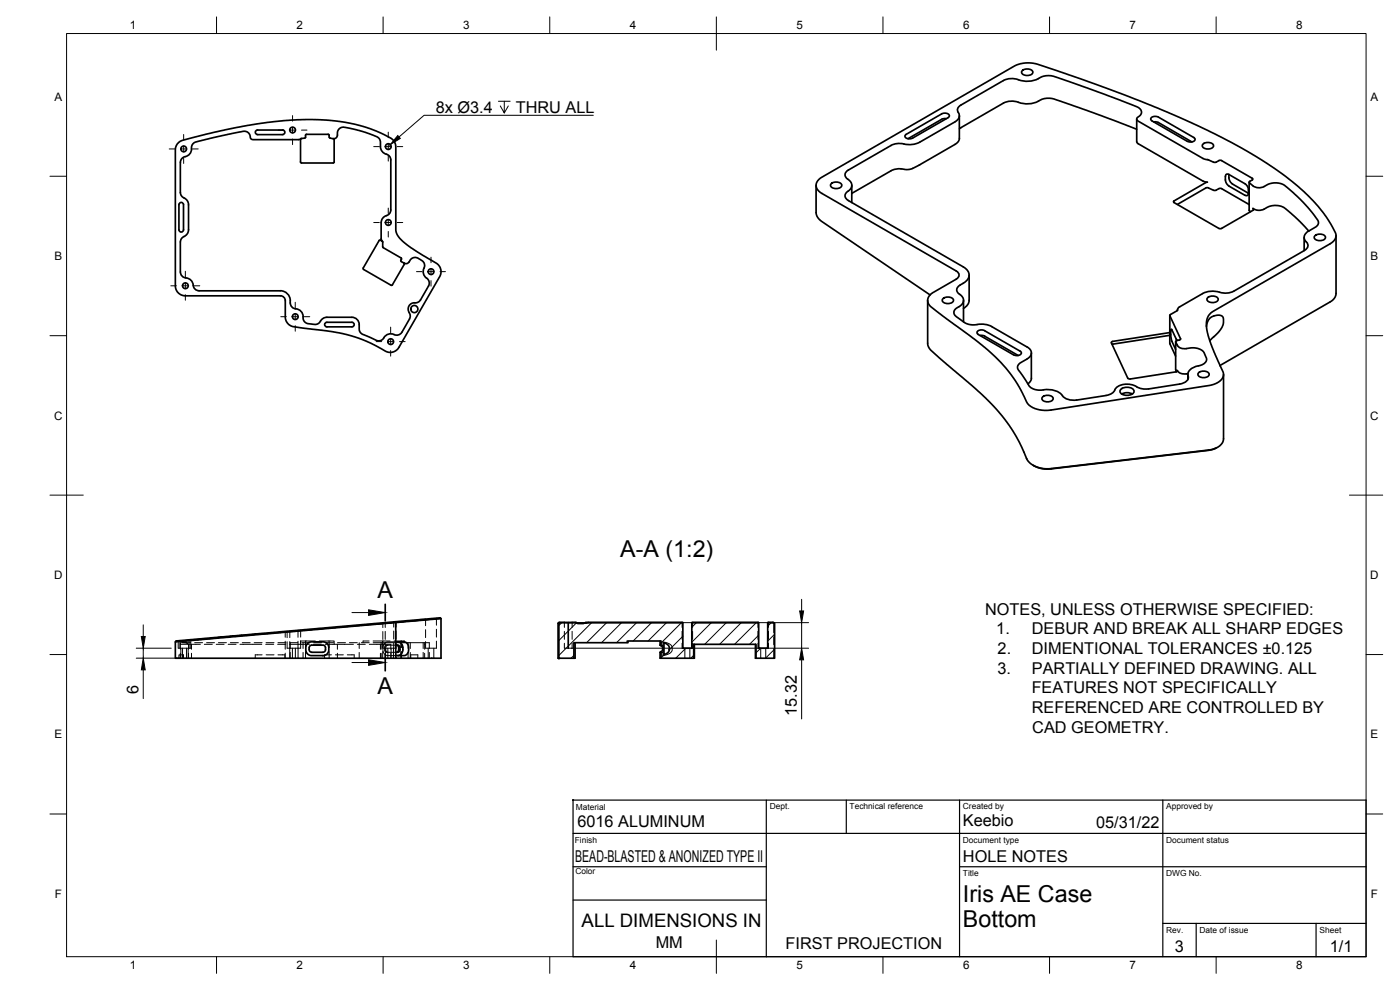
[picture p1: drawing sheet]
<svg xmlns="http://www.w3.org/2000/svg" width="420mm" height="297mm" viewBox="0 0 420 297" stroke-linecap="round" stroke-linejoin="round" font-family="sans-serif">
<!-- layer: Visible -->
<g fill="none" stroke="#000" stroke-width=".51">
<path d="M76.8 39.2l.5-.2h7.5a.7 .7 0 0 1 .7 .7 .7 .7 0 0 1-.7 .7h-7.5l-.6-.4zM282.6 34.2l-10.9 6.4a1.06 1.06 0 0 0 1.4 1.1l.8-.3 10.6-6.1M282.6 34.2l1.2-.3a.93 .93 0 0 1 1 1.1l-.3 .3M284 35.6l-1.4 .2-10.1 5.8M286.6 36.5l-10.6 6.2a8.1 8.1 0 0 1-5.9 .3l-2.2 .4-13.3 7.6a1.51 1.51 0 0 0-1 1.4 1.51 1.51 0 0 0 .9 1.4 1.96 1.96 0 0 1 1.1 1.8 1.96 1.96 0 0 1-1.1 1.8 1.51 1.51 0 0 0-.9 1.4 1.51 1.51 0 0 0 1 1.4l34.5 19.9a2.58 2.58 0 0 1 1.7 2.4 2.58 2.58 0 0 1-1.7 2.5l-1 .5M287.9 34.7v6.8M288.4 31.5a1.64 1.64 0 0 0-.6 2.7 1.9 1.9 0 0 1-1.2 2.3M288.4 38.3l-.5 .3M301.1 24.2l-12.7 7.3M301.1 31l-12.7 7.3M301.1 30.9a6 6 0 0 1 5.3 0 9.5 9.5 0 0 0 6.5-1.2l1.3-.2 2 .2 12.4 4.3 12.5 4.8M306.8 21.2a2.22 2.22 0 0 1 3.2 .3 1.9 1.9 0 0 1-3.2 .6l-.2-.6z"/>
<path d="M311.6 23.6l2.2-.9 2.3 .1 12.5 4.4 12.6 4.8 1 .7 .4 .8-.2 .8-1.2 1.2 .3 .8 19.5 11.2M311.6 23.6a8.8 8.8 0 0 1-7.3 0l-2 .1-1.2 .5M341.1 35.7v6.9l.3 .4 19.6 11.3M345.4 35.4l1.1-.5 1.2 .2 10.9 6.4a1.06 1.06 0 0 1-1.5 1.1l-.8-.2-10.6-6.1-.3-.3zM346.3 36.6l1.4 .2 10 5.8M53.3 43.1l1.5-1 7.2-1.9 8.9-1.9 9.2-1.5 8.9-.9h6.5l7.3 .7 5.8 1.2 5.7 2.1 3.3 1.8 .8 .8 .3 .9 .1 25.7 .3 1.1 .9 1.3 2.1 2 3.2 2.1 5.9 3.6a2.98 2.98 0 0 1 .8 3.8l-12.4 21.4a2.98 2.98 0 0 1-4 .9l-5.7-3-5.7-1.9-4.5-.9-9.6-1.2-2.9-.5-1-1-.5-1.1-.2-5.9a1.49 1.49 0 0 0-1.4-1.1h-28.6a3 3 0 0 1-2.9-2.9v-40.9l.3-1.1zM54.1 48.7v9.1M54.1 57.8l.2 .8 .9 .8a2.19 2.19 0 0 1 1.4 2v7.5a2.92 2.92 0 0 1-2 2.6l-.5 1.1M57.5 44.7a2.53 2.53 0 0 1-2.4 2.4 1.77 1.77 0 0 0-1 1.6M90.3 41.6l-.7 .3h-13.9a1.45 1.45 0 0 1-.8-1.5l-.8-.8a3.5 3.5 0 0 0-2.8 .1l-12.8 3-.8 .8-.2 1.2M90.5 41.5l-.2 .1M91.4 41.5l-1 .1"/>
<path d="M91.7 41.2v-.8l.3-.1h6.5l.3 .1 .1 1 1.3 .3 .1 7.1-10 .1-.1-.3 .1-7M91.7 41.1l-.3 .3M100 41.6a1.42 1.42 0 0 0 1.3-1.9l.3-.9 .5-.4a3.2 3.2 0 0 1 2.9 .1l4.7 1.2 3.4 1.3 .7 .6 .4 1a2.97 2.97 0 0 0 2.2 3.8 1.77 1.77 0 0 1 .9 1.6v15a2 2 0 0 1-1.8 1.9l-.9 1-.2 .9v4.8l.4 .8M244.9 55.6v8.3l.3 1 .8 1.1 33.1 22.5M245.6 54l1.1-.8 57.8-33.4 2.4-.8 2.7-.1 1.8 .4 14.1 4.8 20.1 7.6 14.3 6.2 12.9 6.6 9.9 6.2 4.9 3.6 3.8 3.3 3.3 3.3 2.7 3.3 2 3 1.6 3.3-.4 1.4-1.2 1.2-35.3 20.3-1.2 1.1-.5 .8-.3 1.3 .3 3.3 1.5 4.7 3.3 7.4-.1 1-.3 .6-1.2 1.1-2.5 .9-47.9 7.5h-1.8l-2-.3-1.5-.5-1-.7-.8-1-1.7-3.5-1.8-3.1-2.4-3.1-2.4-2.7-6.4-5.7-10.4-7.6-4.2-3.5-.4-.9v-.7l.4-1 .6-.6 8.1-4.8a1.22 1.22 0 0 0-.5-2.1l-40.6-23.4-1.1-1.1-.4-.9 .1-1zM249.4 55.2a2.22 2.22 0 0 1 3.2 .3 1.9 1.9 0 0 1-3.2 .5l-.1-.5zM255.6 55.6v5.2M286.6 43.3l-12.1 7-1.5 .5-1.2 .1a6.9 6.9 0 0 0-4.4 .3l-11.8 6.8M287.9 41.5l-.4 1.2-.9 .6M361 43.3a2.22 2.22 0 0 1 3.2 .3 1.9 1.9 0 0 1-3.2 .6l-.2-.6zM361 47.5l3.5 1.2 1.6-.6 .5 .1 9.2 5.3 .2 .3-1.1 .8 .1 .3a3.5 3.5 0 0 0 3 1.4l4.1-1.4h1.6l1.3 .4 5.3 4.6 4 4.5a3.7 3.7 0 0 1 1.4 2.4l-.1 .6-.6 .6-2.2 1.3M361 54.3l1.4 .4-.5 .1-9.6 5.5"/>
<path d="M362.7 56.4l1.8 .8 1.6-.7 .5 .1 8.3 4.8M362.7 56.4h-.8l-8.6 4.9M367.7 53v1M367.8 54l.2 .8 .5 .7 5.1 3.1a.66 .66 0 0 0 .8 0 .66 .66 0 0 0 .3-.6M368.8 52.4l.1 1.4 .6 1.1 5.2 3.1M368.8 52.4l4.8 2.7 .6 .6a2.96 2.96 0 0 1 .5 2.3M368.8 52.4l-.6-.2-.4 .8M374.9 54.7v8.4l.4 .4M53.9 60.9l.8-.1 .4 .6v7.5a.69 .69 0 0 1-.7 .7 .69 .69 0 0 1-.7-.7v-7.5zM54.1 72.6v9M114.2 72.1l.6 .3M114.2 72.1l-.4 .1-4.8 8.4 .1 .2 8.3 4.8 .4-.1"/>
<path d="M114.8 72.4l.2 1.9 5.4 3.1M120.3 78.1l.1 .4 .8 .4M120.4 77.4l.1 .2-.2 .5M121.2 78.9h.1M121.2 78.9a1.47 1.47 0 0 0 2.1-1.1l1.1-.6 1 .3 1.8 1.2 .2 .7-.1 .8a2.54 2.54 0 0 0 1.1 3.6l.4 .7v.9l-2.6 4.6M121.2 78.9l.1 .4-3.5 6.2M352.3 60.3l-.1 .1 .1 .4 13.8 7.8 .5-.1 9.5-5.4M376 62.5l.1 .1M376 62.5a3.5 3.5 0 0 0 4.3-.3l1.5-.5 1.3-.1 1.4 .3 .9 .4 4.1 3.6 3.3 3.4M376.2 62.6l-.1 .5M391.4 71.2v4M392.8 69.3a2.08 2.08 0 0 0-1.4 1.7 2.08 2.08 0 0 0 1 2 1.47 1.47 0 0 1-.9 2.1l-21.2 12.3a6.2 6.2 0 0 1-5 .1l-1.6-.1-2.2 .4-7.7 4.4-.4 .8"/>
<path d="M394.6 70.8a2.22 2.22 0 0 1 3.2 .3 1.9 1.9 0 0 1-3.2 .6l-.2-.6zM401 70.7v17.5l-.7 1.5-1.1 .9-33 19.1M54.1 81.6l.3 .9 .9 .8a2.64 2.64 0 0 1 2.8 2.7l.4 .8 1.2 .5 24.4-.1a3.1 3.1 0 0 1 3 3.7l.5 1.2 1.2 .6a2.36 2.36 0 0 1 2.2 2.3M91 95l.2 1.4 1 .7 2.5 .3 .8-.3 .6-.6a2.39 2.39 0 0 1 2-1.3h7.5M105.6 96.7h-7.5a.69 .69 0 0 0-.7 .7 .69 .69 0 0 0 .7 .7h7.5M105.6 96.7a.69 .69 0 0 1 .7 .7 .69 .69 0 0 1-.7 .7M126.2 90l-.9 .8a2.41 2.41 0 0 0-2.7 1.4l-.1 .8 .6 1.5-.2 1.2-2.6 4.3-.7 .5h-.9a2.67 2.67 0 0 0-3.8 1.2l-.9 .5h-1l-4.4-2-.6-.7-.2-.7a2.75 2.75 0 0 0-2.2-3.6M278.4 90.1v13.1l.6 1.4 15.2 13.3 4.8 4.9 2.7 3.2 2.3 3.3 2 3.6 2.1 4.7M282.9 89.7a2.22 2.22 0 0 1 3.3 .3 1.9 1.9 0 0 1-3.3 .5l-.1-.5zM288.2 85.5a1.5 1.5 0 0 0-1.1 1.4 1.5 1.5 0 0 0 .9 1.4 2 2 0 0 1 1.2 2 2 2 0 0 1-1.4 1.7l-.8 .5a1.45 1.45 0 0 0 0 2.5l2.8 2 1.6 .4h1.4a7.2 7.2 0 0 1 4.9 .6l10.6 6.1M289.2 90.1v6.5M290.9 82.5l-.1 8.1-.7 1.2-.9 .7"/>
<path d="M295.5 99.2l10.9 6.4a1.06 1.06 0 0 1-1.4 1.1l-.8-.2M295.5 99.2l-1.1-.2a.93 .93 0 0 0-1.1 1.1l.3 .2M351.1 94.6v8.5M351.1 99.8l-17.1 2.6-.5 .5M351.1 94.7l3.2 6.9M351.2 94.4l-.1 .3M353.4 92.9v.2M353.4 93l-2.2 1.4M362.1 98l.3-1.4 .9-1.3a3.6 3.6 0 0 1 3.6-.3 4.5 4.5 0 0 1-1.8 5.2l-2 2M362.4 89.4a2.22 2.22 0 0 1 3.2 .3 1.9 1.9 0 0 1-3.2 .5l-.2-.5zM293.6 100.4l10.6 6.1M294.1 100.7l1.4 .1 10.1 5.9"/>
<path d="M308.3 107.7l-2.3 1.3-.6 1.2a2.79 2.79 0 0 0 1.1 1.9l1 1.5a6.8 6.8 0 0 0 2 2.8l1.2 .5 1.5 .2a7.3 7.3 0 0 1 7.4 2.4l1.3 .4 1.4 .2 9.7-1.4M308.3 104.1a1.89 1.89 0 0 1 1.2 1.8 1.89 1.89 0 0 1-1.2 1.8M309.5 105.9v7.6M309.5 113.5l-.3 1-.7 .6M312.9 119.1a2.22 2.22 0 0 1 3.2 .3 1.9 1.9 0 0 1-3.2 .6l-.2-.6zM333.5 102.9l5 10.6 .7 .2M336.3 116.9a2.82 2.82 0 0 1 4 .3 1.9 1.9 0 0 1-2.6 1.4 1.21 1.21 0 0 1-1.2-.4 1.21 1.21 0 0 1-.2-1.3zM336.6 118.2a3.3 3.3 0 0 1 3.2 0M344.7 116.7a6.4 6.4 0 0 1-4.5-1.1 5.2 5.2 0 0 0-5.5 1l-.3 .8-.7 .6-1.7 .6M351.1 100.6l-17.3 2.7M351.1 103.1l1.7 3.8M352.8 102.5v8.4l.3 .6"/>
<path d="M352.9 111.6l-13.7 2.1M352.9 111.6l.5-.4a2.66 2.66 0 0 0 3.1 .9M353 101.7l.2 .4M353.2 102.2l-1.6-3.4a5.8 5.8 0 0 0 .1 3.7l1.1 2.3M353.9 102.1l-1 .3 .4 1.2a2.41 2.41 0 0 0 2.8 1l2.2-.2 1.3 .2 1.2 .6 .7 1.1a1.87 1.87 0 0 1 .3 2.4l-1.6 1a4.7 4.7 0 0 0-3.6 2.2l-.1 .5a1.93 1.93 0 0 1-1.7 2.7l-.8 .1M354 115.2l-9.3 1.5M354.3 101.6l-.4 .4M356.5 112.3v1.6M359.7 111.9a2.22 2.22 0 0 1 3.2 .3 1.9 1.9 0 0 1-3.2 .6l-.2-.6zM367.2 112.3v19.5l-.7 1.6-1.6 1.1-2.1 .5-47.9 5.7-2-.1-2.2-.7-1.6-1-1-1.3M308.1 137.6h.1M365 134.4l-2.4 .7-47.6 5.6-2.5-.1-2.5-1"/>
<path d="M52.6 192.6v4.9h66.2M92.2 193.2l.4-.4a11.4 11.4 0 0 1 4.8-.1l.9 .6 .4 .9-.1 1.4-.8 .9a11.7 11.7 0 0 1-4.8 .1l-.9-.6-.3-.9v-.9zM93.5 195.7h3.4M93.5 195.7a1.09 1.09 0 0 1-.8-1.1 1.09 1.09 0 0 1 .8-1h3.4a1.1 1.1 0 0 1 .8 1 1.1 1.1 0 0 1-.8 1.1M117.2 186.9h.1M118.5 186.5l.3 .3-1.6 .1M118.8 193.6h.6a1.16 1.16 0 0 1 .7 1 1.16 1.16 0 0 1-.7 1.1M118.8 192.7l2.8-.1 .7 .7 .3 1-.1 1.3-.7 1h-3M118.8 195.7h.6M119 193.6a1.16 1.16 0 0 1 .7 1 1.16 1.16 0 0 1-.7 1.1M119.4 192.6a2.2 2.2 0 0 1 1.6 1.7 2.2 2.2 0 0 1-.8 2.1l-.8 .3M130.9 185.7h.1"/>
<path d="M130.9 185.7l-12.1 1.1v10.7h13.6v-11.9l-.3-.2-79.1 6.9-.4 .3 64.6-5.7M132.4 185.6l-1.5 .1M167.5 187l.2 .1M167.7 187.1h.1M167.8 186.8h.2M170.5 186.8h-2.5l-.3 .3v10.4h4.5v-4.7h16.3v-.5h9.9v1.5l.5 .5-.1 .9-.4 .3v2h9.8v-4.2h18.7v4.2h5.6v-10.4l-.3-.3h-1.8v7.7h-2.7v-7.7h-20.1v7.7h-2.7v-7.7h-29.2l-.5 .3-4.7-.3v7.7M172.6 192.8v4.7h-.4M173 186.8h-5.2l-.3 .2v10.5h.2M173.3 187h1.9M175.7 186.8h29.2M198.1 192.3v1.3l.3 .2M198.1 195.7v1.8h.3"/>
<path d="M198.4 195.5l-.2 .2M199.3 192.9a1.8 1.8 0 0 1 1.6 1.7 1.8 1.8 0 0 1-1.6 1.8zM207.6 186.8h20.1M208.4 193.3v4.2h-.2M226.7 193.3v4.2h.2M230.4 186.8h1.8"/>
<circle cx="87.8" cy="39" r=".86"/>
<circle cx="55.1" cy="44.7" r=".86"/>
<circle cx="116.5" cy="44" r=".86"/>
<circle cx="116.5" cy="66.8" r=".86"/>
<circle cx="55.6" cy="85.7" r=".86"/>
<circle cx="88.6" cy="95" r=".86"/>
<circle cx="124.3" cy="92.7" r="1.07"/>
<circle cx="129.4" cy="81.5" r=".86"/>
<circle cx="117.3" cy="102.5" r=".86"/>
</g>
<!-- layer: Hidden -->
<g fill="none" stroke="#000" stroke-width=".3">
<path d="M53.5 192.3v2.2h3.2M53.7 197.5v-1h1.4v1M54 192.2v2.3M54.1 193.3h6M54.1 193.3v1.5M54.1 196v1.5M54.3 194.5v3M54.8 194.5v3M54.8 192.8h-.7v.5M56 194.5v3M56.1 192l.3 .2M56.4 192.2l-1.5 .2"/>
<path d="M56.5 194.5v3M56.6 196v1.5M56.7 192v2.5M57.2 192.8h-2.4l1.2 .1 .6 .4v1.5M57.3 191.9v2.6h-.6M57.5 193.3v1.5M57.5 196v1.5M58.4 192.8h2.4M59.1 191.8l.3 .2M59.4 192h.1M59.6 191.7l-.2 .3-3 .2M61.3 191.6l.3 .2"/>
<path d="M61.3 193.3h2.4M62 192.8h2.4M63.5 191.4h.1M63.8 191.4h.1M63.9 191.4h.1M64 191.4h.1M64.9 193.3h2.4M65.3 191.2v.1M65.6 192.8h2.3M65.6 191.2h.1M65.7 191.4l-6.3 .6M65.7 191.2h.1"/>
<path d="M66 191.2h.1M66.2 191.1v.1M66.4 191.2h.1M66.4 191.1v.1M66.5 191.1v.1M67.2 191.1h.1M67.6 191v.1M68.3 191h.1M68.4 191l-4.9 .4M68.4 191h.1M68.5 193.3h2.3M68.5 190.9v.1"/>
<path d="M68.7 190.9v.1M69 190.9v.1M69.1 192.8h2.4M69.2 190.9h.1M69.2 191.1l-2.4 .2M69.3 190.9h.1M69.8 190.8v.1M70 190.8v.1M70.2 190.8h.1M70.3 190.8h.1M70.4 190.8h.1M70.6 190.8h.1"/>
<path d="M70.8 190.7v.1M70.9 190.7v.1M71 190.7v.1M71.3 190.7l-2.9 .3M71.4 190.7h.1M71.5 190.7h.1M71.8 190.7h.1M71.9 190.6v.1M71.9 190.7h.1M72 190.6l-.1 .1M72 193.3h6.6M72.1 190.7h.1"/>
<path d="M72.1 190.6v.1M72.3 190.6v.1M72.3 190.6h.1M72.4 190.6h.1M72.7 192.8h2.4M72.8 190.8l-2.4 .2M73.2 190.5v.1M73.8 190.5h.1M73.9 190.5l-1.3 .1M73.9 190.5h.1M74.1 190.4v.1M74.2 190.4v.1"/>
<path d="M74.3 190.4v.1M74.4 190.4v.1M74.5 190.4h.1M74.7 190.4h.1M74.8 190.4h.1M74.9 190.4h.1M75 190.4l-1.1 .1M75.6 190.3v.1M75.9 190.3h.1M76.3 192.8h2.4M76.3 190.5l-2.3 .2M76.3 190.3h.1"/>
<path d="M76.5 190.2v.1M76.6 190.2v.1M76.8 190.3l-1.8 .1M78.7 196.5h-2.1v1M79.8 193.3h2.3M79.8 192.8h2.4M79.9 196.5h2.3M80.6 189.9l-.3 .2M82.2 190l-4.7 .4M82.4 189.7l-.2 .3M83.3 193.3h2.4M83.4 196.5h2.1v1"/>
<path d="M83.4 192.8h2.4M84.1 189.8l-1.9 .2M84.1 189.8h.1M85.6 189.7v1.5M85.6 192.4v2.4M85.6 196v1.5M85.9 189.4l-.3 .3-1.5 .1M86.2 189.4v1.9M86.9 193.3h5.9M87 189.3v2M87 192.5v5M87 192.8h2.4"/>
<path d="M87.1 192.8v1.8M87.1 195.8v1.7M87.8 194.5v3M88.2 189.5h.1M88.2 189.5l-1.6 .1M88.6 194.5v3M89.4 189.1v2.1M89.4 192.4l.1 5.1M90.1 189.3l-1.9 .2M90.2 192.3v2.2h-4v-2M90.2 189v2.2M90.6 192.8h2.3"/>
<path d="M91 192.8v1.8M91 195.8v1.7M91.7 192.3h2.9M91.7 192.3h-1.5v1M91.7 192.3v2M91.7 195.5v2M93.7 189l-2.4 .2M94 193.3h2.4M94.1 192.8h2.4M95.8 192.3h4.5v1M97.2 188.7l-2.4 .2M97.6 193.3h3.7"/>
<path d="M97.7 192.8h2.4M98.8 192.3v2M98.8 195.5v2M99.5 196.5h-2.1v1M100.7 196.5h2.3M100.8 188.4l-2.4 .2M101.3 193.3h4.8M101.3 193.3v1.5M101.3 196v1.5M101.3 192.8h2.4M104.2 196.5h2.1v1M104.3 188.1l-2.3 .2"/>
<path d="M104.9 192.8h2.3M107.3 193.3h2.3M107.8 192.8v1.8M107.8 195.8v1.7M107.9 187.7l-2.4 .2M108.4 192.8h2.4M110.8 192.3h-1.8v.5M110.8 193.3h6.5v1.5M111.4 187.4l-2.3 .2M112 192.3h2.9v2M112 192.8h2.4M114.2 193.3v1.5"/>
<path d="M114.2 196v1.5M114.4 192.8h14.4v1.8M114.4 192.8v2M114.4 196v1.5M114.8 186.9l-.2 .3-3 .2-.3-.2M114.9 192.3h2.2M114.9 195.5v2M114.9 193.1v1.4h3.3M114.9 186.9v1.4M114.9 189.5v2.4M115.1 186.9l.2 .2 2.4-.2M115.6 187.1h.1"/>
<path d="M115.6 187.1l-3 .2M115.6 186.8v1.5M115.6 189.4v2.4M115.6 193v1.5M115.7 194.5v3M116.4 194.5v3M116.4 193.6l-.4 .2-.2 .5 .1 1 .5 .4M117.3 196v1.5M117.4 194.5v3M118.1 194.5v3M118.2 186.6v1.6M118.2 189.3v2.4"/>
<path d="M118.2 192.9v1.6M118.3 192.3h2.2M118.8 193.6h-2.4a.76 .76 0 0 0-1 .7v.9l.4 .5h3M118.9 192.9v1.6h-.7M118.9 186.5v1.6M118.9 189.3v2.4M119 192.6h-2.6a2.24 2.24 0 0 0-.7 3.9l.7 .2h2.6M120.3 192.3v2M120.3 195.5v2M120.5 192.3h.8v.5M120.5 192.3v2M120.5 195.5v2"/>
<path d="M121.2 186.6l-2.3 .2M121.7 186.5l-6.1 .6M122.5 192.8v1.8M122.5 195.8v1.7M123.1 192.8v1.8M123.1 195.8v1.7M123.3 197.5v-1h2.1v1M125.2 186.2l-2.8 .3M127 192.8v1.8M127 195.8v1.7M127.4 192.8v2M127.4 196v1.5"/>
<path d="M127.6 185.8l-.3 .2-2.8 .3M127.7 185.7v2M127.7 188.9v2.4M128.5 194.5v3M128.8 185.9l-2.4 .2M128.8 195.8v1.7M130.2 194.5v3M131 192.4v2.1h-3.3v-2M131 185.5v2.1M131 188.8v2.4M132 185.6l-2 .2M169.4 193v1.5h2.3v-1.5"/>
<path d="M169.4 186.8v1.4M169.4 189.4v2.4M171.7 186.8v1.4M171.7 189.4v2.4M172.7 186.8l.6 .2M173 187l.4 .1M176 187l-.8 .1M176.6 186.8l-1.4 .2M188.5 192.3h-.3v.5M198.1 193.6l.9 .1v-1.1a2.77 2.77 0 0 1 2.7 1.7 2.08 2.08 0 0 1-2.2 2.3l-.5 .1M198.1 195.7l.9-.1v1.1M199 192.6l.3 .3"/>
<path d="M199 193.7l.2 .5-.2 1.4M199.3 196.4l-.3 .3M204.7 193v1.5h.2M204.7 186.8v1.4M204.7 189.4v2.4M205.5 194.5v3M207 194.5v3M207.9 193v1.5h-.3M207.9 186.8v1.4M207.9 189.4v2.4M227.5 193v1.5h.2M227.5 186.8v1.4"/>
<path d="M227.5 189.4v2.4M228.3 194.5v3M229.8 194.5v3M230.6 193v1.5h-.2M230.6 186.8v1.4M230.6 189.4v2.4M231.9 186.8l.3 .2v2.9M232.2 187l.3 .1M232.2 191.1v2.3M232.2 194.6v2.9"/>
</g>
<g fill="#000" stroke="#000" stroke-width=".3">
<circle cx="63.5" cy="191.4" r=".11"/>
<circle cx="76.8" cy="190.3" r=".11"/>
<circle cx="119.7" cy="186.7" r=".11"/>
</g>
<!-- layer: Visible -->
<g fill="#000" stroke="#000" stroke-width=".3">
<circle cx="167.7" cy="187.1" r=".24"/>
<circle cx="167.7" cy="197.5" r=".24"/>
</g>
<!-- layer: Border -->
<g fill="none" stroke="#000" stroke-width=".3">
<path d="M20 10.1h390v276.9h-390zM65 5.1v5M115 5.1v5M165 5.1v5M215 5.1v10M265 5.1v5M315 5.1v5M365 5.1v5M15 52.9h5M410 52.9h5M15 100.7h5M410 100.7h5"/>
<path d="M15 148.6h10M405 148.6h10M15 196.4h5M410 196.4h5M15 244.2h5M410 244.2h5M65 287v5M115 287v5M165 287v5M215 282.1v9.9M265 287v5M315 287v5"/>
<path d="M365 287v5"/>
</g>
<!-- layer: Annotations -->
<path d="M149.6 30.4h3.5M151.3 30.4v3.5l-1.2-2.1M152.5 31.8l-1.2 2.1M178.1 34.6h-50.8l-7.5 6.5M105.6 198.8h5M105.6 183.8h5" fill="none" stroke="#000" stroke-width=".3"/>
<path d="M119.4 40.7l.7 .8-3 1.9zM110.6 198l5 .8-5 .8zM110.6 183l5 .8-5 .8z" fill="#000" stroke="#000" stroke-width=".3"/>
<!-- layer: Center Lines -->
<g fill="none" stroke="#000" stroke-width=".3">
<path d="M83.4 39h1.7M86.9 39h1.8M87.8 34.7v1.7M87.8 38.1v1.8M90.5 39h1.6M116.5 39.7v1.6M50.8 44.7h1.7M54.2 44.7h1.8M55.1 40.4v1.6M55.1 43.8v1.8M55.1 47.4v1.7M57.8 44.7h1.7"/>
<path d="M87.8 41.7v1.7M112.2 44h1.6M115.6 44h1.8M116.5 43.1v1.8M116.5 46.7v1.7M119.2 44h1.7M112.2 66.8h1.6M115.6 66.8h1.8M116.5 62.4v1.7M116.5 65.9v1.8M116.5 69.5v1.6M119.2 66.8h1.7"/>
<path d="M129.3 77.2v1.6M51.3 85.8h1.6M54.7 85.8h1.8M55.6 81.4v1.7M55.6 84.8v1.8M55.6 88.4v1.7M58.3 85.8h1.7M84.3 95h1.6M87.7 95h1.8M88.6 90.7v1.6M88.6 94.1v1.8M88.6 97.7v1.7"/>
<path d="M91.3 95h1.7M117.2 98.2v1.6M125 81.5h1.7M128.5 81.5h1.7M129.3 80.6v1.8M129.3 84.2v1.7M132 81.5h1.7M112.9 102.5h1.7M116.4 102.5h1.7M117.2 101.6v1.8M117.2 105.2v1.7M119.9 102.5h1.7"/>
</g>
<!-- layer: TitleBlock -->
<path d="M172 250h238M230 240.1h-58v46.9h238v-46.9h-180v46.9M254 240.1v9.9M288 240.1v46.9M349 240.1v46.9M172 260.1h58M172 270.1h58M288 260.1h122M349 277.1h61M359 277.1v9.9M395 277.1v9.9" fill="none" stroke="#000" stroke-width=".36"/>
<circle cx="172" cy="240.1" r=".17" fill="#000" stroke="#000" stroke-width=".3"/>
<!-- layer: Hatching -->
<g fill="none" stroke="#000" stroke-width=".3">
<path d="M168.6 186.8l-.9 .9M172.2 196.6l-.8 .9M173 186.8l-5.3 5.4M177.6 186.8l-9.9 9.9M182.1 186.8l-6.1 6M186.5 186.8l-6 6M191.1 186.8l-6.1 6M195.5 186.8l-5.5 5.5M199.5 196.3l-1.1 1.1M200 186.8l-5.5 5.5M204.5 186.8l-6.1 6.1M204.9 190.9l-4 4.1"/>
<path d="M205.8 194.5l-3 3M208.2 196.6l-.9 .9M209 186.8l-1.4 1.4M213.5 186.8l-5.9 5.9M218 186.8l-6.5 6.5M222.5 186.8l-6.5 6.5M227 186.8l-6.5 6.5M227.7 190.6l-2.8 2.7M228.3 194.5l-1.4 1.4M231.5 186.8l-1.1 1.1M232.5 190.3l-2.1 2.1M232.5 194.8l-2.7 2.7"/>
</g>
<!-- layer: Annotations -->
<path d="M115.6 181.3v5M115.6 196.3v5" fill="none" stroke="#000" stroke-width=".51"/>
<!-- layer: Dimensions -->
<path d="M240.6 179.8v3.5M40.9 197.5h12.9M40.9 194.5h10.5M43 187.5v3.5M43 194.5v3M171.5 194.5h71.2M171.5 186.8h71.2M240.6 186.8v7.7M240.6 198v17.7M43 201v8.6" fill="none" stroke="#000" stroke-width=".3"/>
<path d="M42.4 191h1.2l-.6 3.5zM240 183.3h1.2l-.6 3.5zM240.6 194.5l.6 3.5h-1.2zM43 197.5l.6 3.5h-1.2z" fill="#000" stroke="#000" stroke-width=".3"/>
<g font-size="7">
<text x="186.1" y="167.1">A-A (1:2)</text>
<text x="113.3" y="179.3">A</text>
<text x="113.3" y="208.3">A</text>
<text x="289" y="270.6">Iris AE Case</text>
<text x="289" y="278.1">Bottom</text>
</g>
<text font-size="5.6" x="174.5" y="278">ALL DIMENSIONS IN</text>
<g font-size="4.9">
<text x="130.8" y="33.9">8x Ø3.4</text>
<text x="154.8" y="33.9">THRU ALL</text>
<text x="295.7" y="184.5">NOTES, UNLESS OTHERWISE SPECIFIED:</text>
<text x="299" y="190.3">1.</text>
<text x="309.7" y="190.3">DEBUR AND BREAK ALL SHARP EDGES</text>
<text x="299.4" y="196.2">2.</text>
<text x="309.7" y="196.2">DIMENTIONAL TOLERANCES ±0.125</text>
<text x="299.3" y="202.1">3.</text>
<text x="309.7" y="202.1">PARTIALLY DEFINED DRAWING. ALL</text>
<text x="41.6" y="208.4" transform="rotate(-90 41.6 208.4)">6</text>
<text x="309.6" y="208">FEATURES NOT SPECIFICALLY</text>
<text x="239.1" y="214.8" transform="rotate(-90 239.1 214.8)">15.32</text>
<text x="309.6" y="213.9">REFERENCED ARE CONTROLLED BY</text>
<text x="309.8" y="219.8">CAD GEOMETRY.</text>
<text x="173.3" y="248.2">6016 ALUMINUM</text>
<text x="289" y="248">Keebio</text>
<text x="329" y="248.5">05/31/22</text>
<text x="172.6" y="258.8">BEAD-BLASTED &amp; ANONIZED TYPE II</text>
<text x="289" y="258.6">HOLE NOTES</text>
<text x="196.8" y="284.4">MM</text>
<text x="235.8" y="284.9">FIRST PROJECTION</text>
<text x="352.6" y="285.7">3</text>
<text x="399.1" y="285.7">1/1</text>
</g>
<g font-size="3.5">
<text x="39" y="8.8">1</text>
<text x="89" y="8.8">2</text>
<text x="139" y="8.8">3</text>
<text x="189" y="8.8">4</text>
<text x="239" y="8.8">5</text>
<text x="289" y="8.8">6</text>
<text x="339" y="8.8">7</text>
<text x="389" y="8.8">8</text>
<text x="16.3" y="30.2">A</text>
<text x="411.3" y="30.2">A</text>
<text x="16.3" y="78">B</text>
<text x="411.3" y="78">B</text>
<text x="16.2" y="125.9">C</text>
<text x="411.2" y="125.9">C</text>
<text x="16.2" y="173.7">D</text>
<text x="411.2" y="173.7">D</text>
<text x="16.3" y="221.6">E</text>
<text x="411.3" y="221.6">E</text>
<text x="16.4" y="269.4">F</text>
<text x="411.4" y="269.4">F</text>
<text x="39" y="290.8">1</text>
<text x="89" y="290.8">2</text>
<text x="139" y="290.8">3</text>
<text x="189" y="290.8">4</text>
<text x="239" y="290.8">5</text>
<text x="289" y="290.8">6</text>
<text x="339" y="290.8">7</text>
<text x="389" y="290.8">8</text>
</g>
<g font-size="2.5">
<text x="172.8" y="243">Material</text>
<text x="231" y="242.9">Dept.</text>
<text x="255" y="242.9">Technical reference</text>
<text x="289" y="242.9">Created by</text>
<text x="350" y="242.9">Approved by</text>
<text x="172.5" y="253">Finish</text>
<text x="289" y="252.8">Document type</text>
<text x="350" y="252.8">Document status</text>
<text x="172.7" y="262.3">Color</text>
<text x="289" y="262.9">Title</text>
<text x="350" y="262.9">DWG No.</text>
<text x="350" y="279.9">Rev.</text>
<text x="360" y="279.9">Date of issue</text>
<text x="396" y="279.9">Sheet</text>
</g>
</svg>
